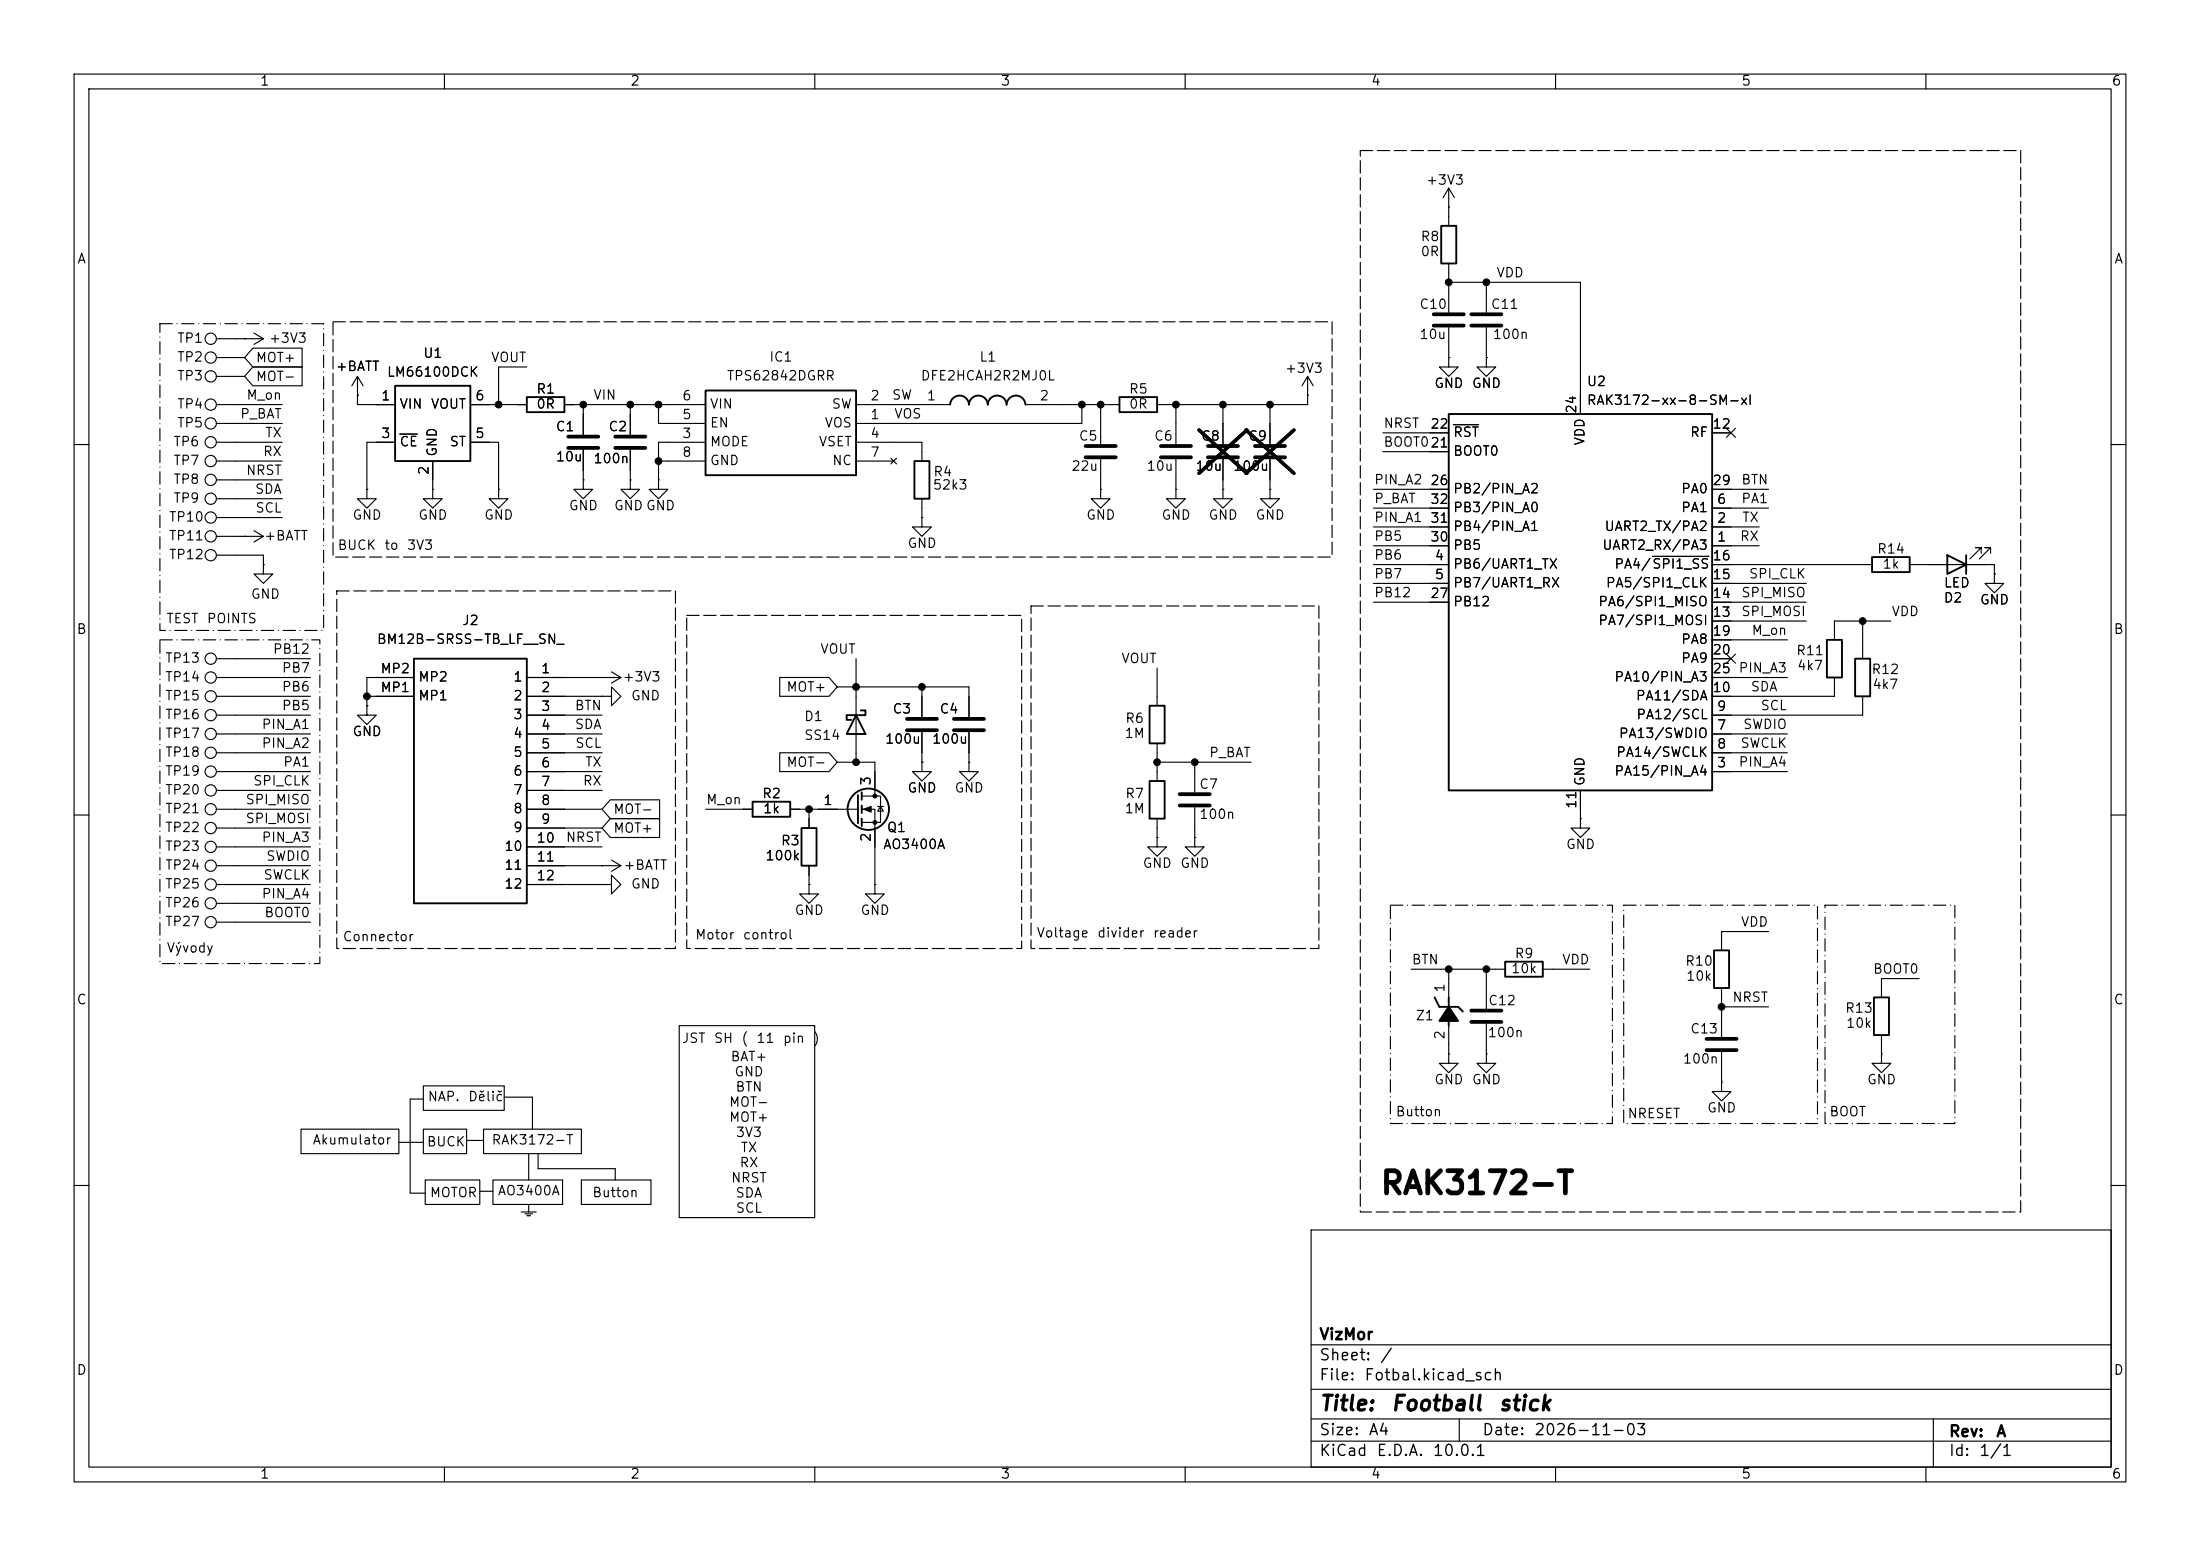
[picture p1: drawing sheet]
<svg xmlns="http://www.w3.org/2000/svg" width="297mm" height="210mm" viewBox="0 0 297 210" stroke-linecap="round" stroke-linejoin="round" font-family="sans-serif">
<g fill="none" stroke="#000" stroke-width=".15">
<path d="M10 10h277v190h-277zM12 12h273v186h-273zM60 10v2M110 10v2M160 10v2M210 10v2M260 10v2M195.6 27.9h.1M195.6 25.4l-.8 1.3M195.6 25.4l.7 1.3M195.6 25.4v5.1M195.6 35.6v6.6"/>
<path d="M195.6 38.1h17.8v17.8M200.7 38.1v4.1M29.2 54.6h8.9M29.2 59.7h8.9M29.2 57.2h8.9M29.2 50.8h3.8M29.2 48.3h3.8M29.2 45.7h6.4M33 45.7h.1M34.1 47h6.7v2.5h-6.7l-1.1-1.2zM34.1 49.5h6.7v2.6h-6.7l-1.1-1.3zM34.3 45l1.3 .7"/>
<path d="M35.6 45.7l-1.3 .8M48.3 53.3h.1M48.3 50.8v3.8h5M48.3 50.8l-.8 1.3M48.3 50.8l.7 1.3M53.3 59.7h-3.8v6.3M54 58.6h2.3M63.5 54.6h7.6M63.5 59.7h3.8v6.3M71.1 49.5h-3.8v5.1M76.2 54.6h19M78.7 54.6v4.1"/>
<path d="M85.1 54.6v4.1M88.9 54.6v2.6h6.3M95.2 59.7h-6.3v5.1M115.6 54.6h12.7M115.6 59.7h8.9v2.5M138.4 54.6h12.7M146 54.6v2.6h-30.4M148.6 54.6v5.3M158.7 54.6v5.3M165.1 54.6v5.3M171.4 54.6v5.3M176.5 53.3h.1"/>
<path d="M176.5 50.8v3.8h-20.3M176.5 50.8l-.7 1.3M176.5 50.8l.8 1.3M186.7 58.4h8.9M195.6 48.3v1.2h1.2l-1.2 1.3-1.3-1.3h1.3M195.6 48.3h.1M195.6 44.2v4.1M196.2 57.3h3.4M200.7 48.3v1.2h1.2l-1.2 1.3-1.3-1.3h1.3M200.7 48.3h.1M200.7 44.2v4.1M231.1 58.4h2.6"/>
<path d="M233.1 57.8l1.2 1.2M234.3 57.8l-1.2 1.2M10 60h2M29.2 74.9h6.4v1.3M29.2 67.3h8.9M29.2 64.8h8.9M29.2 62.2h8.9M29.2 72.4h6.4M29.2 69.9h8.9M33 72.4h.1M34.3 71.6l1.3 .8M35.6 76.2v1.3h1.2l-1.2 1.2-1.3-1.2h1.3"/>
<path d="M35.6 76.2h.1M35.6 72.4l-1.3 .8M49.5 66v1.3h1.3l-1.3 1.3-1.2-1.3h1.2M49.5 66h.1M58.4 66v1.3h1.3l-1.3 1.3-1.3-1.3h1.3M58.4 66h.1M58.4 62.2v3.8M67.3 66v1.3h1.3l-1.3 1.3-1.3-1.3h1.3M67.3 66h.1M78.7 64.8v1.2h1.3l-1.3 1.3-1.2-1.3h1.2M78.7 64.8h.1M78.7 60.7v4.1"/>
<path d="M85.1 64.8v1.2h1.3l-1.3 1.3-1.3-1.3h1.3M85.1 64.8h.1M85.1 60.7v4.1M88.9 64.8v1.2h1.3l-1.3 1.3-1.3-1.3h1.3M88.9 64.8h.1M88.9 62.2h6.3M115.6 62.2h5M120.3 61.8l.7 .8M121 61.8l-.7 .8M124.5 69.9v1.2h1.2l-1.2 1.3-1.3-1.3h1.3M124.5 69.9h.1M124.5 67.3v2.6"/>
<path d="M148.6 66v1.3h1.3l-1.3 1.3-1.3-1.3h1.3M148.6 66h.1M148.6 62v4M158.7 66v1.3h1.3l-1.3 1.3-1.2-1.3h1.2M158.7 66h.1M158.7 62v4M165.1 66v1.3h1.3l-1.3 1.3-1.3-1.3h1.3M165.1 66h.1M165.1 62v4M171.4 66v1.3h1.3l-1.3 1.3-1.2-1.3h1.2M171.4 66h.1M171.4 62v4"/>
<path d="M185.4 76.2h10.2M185.4 73.7h10.2M185.4 71.1h10.2M185.4 68.6h10.2M185.4 66h10.2M185.4 78.7h10.2M186.7 61h8.9M223.1 75.1h7.6M231.1 76.2h21.6M231.1 73.7h6.4M231.1 71.1h6.4M231.1 68.6h7.7"/>
<path d="M231.1 66h7.7M231.1 78.7h12.7M257.8 76.2h11.4v1.3M267.5 74.7v-.8h-.8h.8l-1.6 1.5M268.7 74.7v-.8h-.7h.7l-1.5 1.5M269.2 77.5v1.2h1.3l-1.3 1.3-1.2-1.3h1.2M269.2 77.5h.1M285 60h2M29.2 91.4h12.7M29.2 94h12.7M29.2 96.5h12.7M29.2 99.1h12.7"/>
<path d="M29.2 88.9h12.7M49.5 95.3v1.2h1.3l-1.3 1.3-1.2-1.3h1.2M49.5 95.3h.1M49.5 94h6.4M55.9 91.4h-6.4v3.9M71.1 91.4h12.7M71.1 94h10.2M71.1 96.5h10.2M71.1 99.1h10.2M81.3 91.4h.1M81.3 94h1.2v-1.3l1.3 1.3-1.3 1.3v-1.3M81.3 94h.1"/>
<path d="M82.5 90.7l1.3 .7M83.8 91.4l-1.3 .8M105.3 91.4h6.6l1.1 1.3-1.1 1.3h-6.6zM113 92.7h17.8v4.1M115.6 88.9v14M124.5 92.7v4.1M124.5 98.8v4.1M130.8 98.8v4.1M156.2 90.2v5.1M185.4 81.3h10.2M231.1 91.4h10.2M231.1 99.1h10.2"/>
<path d="M231.1 86.4h10.2M231.1 88.9h2.6M231.1 81.3h12.7M231.1 83.8h12.7M233.1 88.3l1.2 1.2M234.3 88.3l-1.2 1.2M247.6 91.4v2.6h-16.5M251.5 83.8v5.1M251.5 94v2.5h-20.4M255.3 83.8h-7.7v2.6M10 110h2M29.2 116.8h12.7"/>
<path d="M29.2 101.6h12.7M29.2 104.1h12.7M29.2 106.7h12.7M29.2 109.2h12.7M29.2 111.8h12.7M29.2 114.3h12.7M29.2 119.4h12.7M71.1 116.8h12.7M71.1 101.6h10.2M71.1 104.1h10.2M71.1 106.7h10.2M71.1 109.2h10.2"/>
<path d="M71.1 111.8h10.2M71.1 114.3h10.2M71.1 119.4h10.2M81.3 116.8h.1M81.3 119.4h1.2v-1.3l1.3 1.3-1.3 1.3v-1.3M81.3 119.4h.1M82.4 110.5h6.6v2.5h-6.6l-1.1-1.2zM82.4 107.9h6.6v2.6h-6.6l-1.1-1.3zM82.5 116.1l1.3 .7M83.8 116.8l-1.3 .8M95.2 109.2h6.4M105.3 101.6h6.6l1.1 1.3-1.1 1.2h-6.6z"/>
<path d="M106.7 109.2h9.1M109.2 119.4v1.3h1.3l-1.3 1.2-1.3-1.2h1.3M109.2 119.4h.1M109.2 109.2v2.6M109.2 116.8v2.6M113 102.9h5.1v4.5M116.3 107.4h2.6v3.6h-2.6M116.3 109.2h1.8v10.2M118.1 119.4v1.3h1.3l-1.3 1.2-1.3-1.2h1.3M118.1 119.4h.1M118.5 108.8h.8M118.9 108.8l.4 .7h-.8z"/>
<path d="M124.5 102.9v1.2h1.2l-1.2 1.3-1.3-1.3h1.3M124.5 102.9h.1M130.8 102.9v1.2h1.3l-1.3 1.3-1.3-1.3h1.3M130.8 102.9h.1M156.2 113v1.3h1.3l-1.3 1.3-1.3-1.3h1.3M156.2 113h.1M156.2 100.3v5.1M156.2 110.5v2.5M156.2 102.9h12.7M161.3 113v1.3h1.3l-1.3 1.3-1.3-1.3h1.3M161.3 113h.1M161.3 102.9v4"/>
<path d="M161.3 109v4M213.4 110.5v1.3h1.2l-1.2 1.2-1.3-1.2h1.3M213.4 110.5h.1M213.4 106.7v3.8M231.1 101.6h10.2M231.1 104.1h10.2M285 110h2M29.2 124.5h12.7M29.2 121.9h12.7M91.7 138.4h18.3v25.9h-18.3zM190.5 130.8h12.7M195.6 130.8v3.8"/>
<path d="M195.6 138.4v3.8M200.7 130.8v5.3M200.7 138.2v4M208.3 130.8h6.3M232.4 133.4v6.6M232.4 135.9h6.4M238.8 125.7h-6.4v2.6M254 139.7v2.5M259.1 132.1h-5.1v2.5M40.6 152.4h13.2v3.3h-13.2zM53.8 154.2h3.3M57.1 146.6h11v3.3h-11z"/>
<path d="M57.1 152.4h5.9v3.3h-5.9zM57.1 148.3h-1.7v12.7h2M57.4 159.3h7.4v3.3h-7.4zM63 153.9h2.3M65.3 152.4h13.2v3.3h-13.2zM66.5 159.3h9.4v3.3h-9.4zM68.1 148.1h3.8v4.3M71.4 155.7v3.6M72.6 155.7v2h10.5v1.6M78.5 159.3h9.4v3.3h-9.4zM195.6 142.2v1.3h-1.3l1.3 1.3 1.2-1.3h-1.2M195.6 142.2h.1"/>
<path d="M200.7 142.2v1.3h-1.3l1.3 1.3 1.2-1.3h-1.2M200.7 142.2h.1M232.4 146.1v1.2h1.3l-1.3 1.3-1.3-1.3h1.3M232.4 146.1h.1M232.4 142v4.1M254 142.2v1.3h1.3l-1.3 1.3-1.3-1.3h1.3M254 142.2h.1M10 160h2M64.8 160.8h1.7M70.4 163.6h2M70.9 163.8h1M71.1 164.1h.5"/>
<path d="M71.4 162.6v1M177 166h108v32h-108zM285 160h2M60 198v2M110 198v2M160 198v2M177 194.5h108M177 191.5h108M177 187.5h108M177 181.5h108M197 191.5v3M210 198v2"/>
<path d="M260 198v2M261 191.5v6.5"/>
<circle cx="28.4" cy="45.7" r=".76"/>
<circle cx="28.4" cy="59.7" r=".76"/>
<circle cx="28.4" cy="57.1" r=".76"/>
<circle cx="28.4" cy="50.8" r=".76"/>
<circle cx="28.4" cy="54.6" r=".76"/>
<circle cx="28.4" cy="48.3" r=".76"/>
<circle cx="28.4" cy="62.2" r=".76"/>
<circle cx="28.4" cy="67.3" r=".76"/>
<circle cx="28.4" cy="64.8" r=".76"/>
<circle cx="28.4" cy="69.8" r=".76"/>
<circle cx="28.4" cy="74.9" r=".76"/>
<circle cx="28.4" cy="72.4" r=".76"/>
<circle cx="28.4" cy="96.5" r=".76"/>
<circle cx="28.4" cy="88.9" r=".76"/>
<circle cx="28.4" cy="99.1" r=".76"/>
<circle cx="28.4" cy="91.4" r=".76"/>
<circle cx="28.4" cy="94" r=".76"/>
<circle cx="28.4" cy="114.3" r=".76"/>
<circle cx="28.4" cy="116.8" r=".76"/>
<circle cx="28.4" cy="109.2" r=".76"/>
<circle cx="28.4" cy="101.6" r=".76"/>
<circle cx="28.4" cy="104.1" r=".76"/>
<circle cx="28.4" cy="111.8" r=".76"/>
<circle cx="28.4" cy="119.4" r=".76"/>
<circle cx="28.4" cy="106.7" r=".76"/>
<circle cx="28.4" cy="124.5" r=".76"/>
<circle cx="28.4" cy="121.9" r=".76"/>
</g>
<g fill="none" stroke="#000" stroke-width=".25">
<path d="M194.6 30.5h2v5.1h-2zM53.3 52.1h10.2v10.1h-10.2zM71.1 53.6h5.1v2h-5.1zM95.2 52.7h20.4v11.4h-20.4zM128.3 54.6a1.27 1.27 0 0 1 1.2-1.2 1.27 1.27 0 0 1 1.3 1.2 1.27 1.27 0 0 1 1.3-1.2 1.27 1.27 0 0 1 1.2 1.2 1.27 1.27 0 0 1 1.3-1.2 1.27 1.27 0 0 1 1.3 1.2 1.27 1.27 0 0 1 1.3-1.2 1.27 1.27 0 0 1 1.2 1.2M151.1 53.6h5.1v2h-5.1zM195.6 55.9h35.5v50.8h-35.5zM123.4 62.2h2.1v5.1h-2.1zM252.7 75.2h5.1v2h-5.1zM262.9 74.9l2.5 1.3-2.5 1.3zM265.4 74.9v2.6M55.9 88.9h15.2v33h-15.2z"/>
<path d="M115.6 96.5l1.2 2.6h-2.5zM116.2 95.9h.6v.6h-2.5v.7h.6M155.2 95.3h2v5h-2zM246.6 86.4h2.1v5h-2.1zM250.4 88.9h2.1v5.1h-2.1zM101.6 108.2h5.1v2h-5.1zM108.2 111.8h2v5h-2zM115.8 107.3v3.8M116.3 106.9v1.1M116.3 108.7v1M116.3 110.5v1M155.2 105.4h2v5.1h-2z"/>
<path d="M193.7 134.6l.6 1.3h2.5l.7 .6M195.6 134.6v3.8M203.2 129.8h5.1v2h-5.1zM231.4 128.3h2v5.1h-2zM253 134.6h2v5.1h-2z"/>
<circle cx="117.2" cy="109.2" r="2.79"/>
</g>
<g fill="none" stroke="#000" stroke-width=".51">
<path d="M76.7 58.9h4.1M83.1 58.9h4M193.5 42.4h4.1M193.5 43.9h4.1M198.6 42.4h4.1M198.6 43.9h4.1M76.7 60.5h4.1M83.1 60.5h4M146.6 60.2h4M146.6 61.7h4M156.7 60.2h4.1M156.7 61.7h4.1"/>
<path d="M163.1 60.2h4M163.1 61.7h4M169.4 60.2h4.1M169.4 61.7h4.1M122.4 97h4.1M122.4 98.6h4.1M128.8 97h4M128.8 98.6h4M159.3 107.2h4M159.3 108.7h4M198.6 136.4h4.1M198.6 137.9h4.1"/>
<path d="M230.4 140.2h4M230.4 141.7h4"/>
</g>
<g fill="#000" stroke="#000" stroke-width=".15">
<path d="M116.6 109.2l1-.4v.8z"/>
<circle cx="118.1" cy="107.4" r=".25"/>
<circle cx="118.1" cy="111" r=".25"/>
</g>
<path d="M161.9 58l6.4 5.9M168.2 58l6.5 5.9M168.3 58l-6.4 5.9M174.7 58l-6.5 5.9" fill="none" stroke="#000" stroke-width=".46"/>
<path d="M195.6 135.9l1.2 1.9h-2.5z" fill="#000" stroke="#000" stroke-width=".25"/>
<path d="M21.6 43.7h22.1v41.4h-22.1zM21.6 86.4h21.6v43.6h-21.6zM187.7 122.2h30v29.4h-30zM219.2 122.2h26.2v29.4h-26.2zM246.4 122.2h17.5v29.4h-17.5z" fill="none" stroke="#000" stroke-width=".15" stroke-dasharray="1.7 .6 0 .6"/>
<path d="M183.6 20.3h89.2v143.3h-89.2zM45 43.4h134.8v31.8h-134.8zM45.5 79.8h45.7v48.2h-45.7zM92.7 83.1h45.2v44.9h-45.2zM139.2 81.8h38.9v46.2h-38.9z" fill="none" stroke="#000" stroke-width=".15" stroke-dasharray="1.7 .6"/>
<g fill="#000" stroke="#000" stroke-width=".14">
<circle cx="195.6" cy="38.1" r=".46"/>
<circle cx="200.7" cy="38.1" r=".46"/>
<circle cx="67.3" cy="54.6" r=".46"/>
<circle cx="78.7" cy="54.6" r=".46"/>
<circle cx="85.1" cy="54.6" r=".46"/>
<circle cx="88.9" cy="54.6" r=".46"/>
<circle cx="146" cy="54.6" r=".46"/>
<circle cx="148.6" cy="54.6" r=".46"/>
<circle cx="158.7" cy="54.6" r=".46"/>
<circle cx="165.1" cy="54.6" r=".46"/>
<circle cx="171.4" cy="54.6" r=".46"/>
<circle cx="88.9" cy="62.2" r=".46"/>
<circle cx="49.5" cy="94" r=".46"/>
<circle cx="115.6" cy="92.7" r=".46"/>
<circle cx="124.5" cy="92.7" r=".46"/>
<circle cx="251.5" cy="83.8" r=".46"/>
<circle cx="109.2" cy="109.2" r=".46"/>
<circle cx="115.6" cy="102.9" r=".46"/>
<circle cx="156.2" cy="102.9" r=".46"/>
<circle cx="161.3" cy="102.9" r=".46"/>
<circle cx="195.6" cy="130.8" r=".46"/>
<circle cx="200.7" cy="130.8" r=".46"/>
<circle cx="232.4" cy="135.9" r=".46"/>
</g>
<text font-size="3" x="186.2" y="161.9">RAK3172-T</text>
<g font-size="2">
<text x="178" y="190.9">Title:</text>
<text x="187.7" y="190.9">Football</text>
<text x="202.2" y="190.9">stick</text>
</g>
<g font-size="1.5">
<text x="178" y="184">Sheet:</text>
<text x="178" y="181.2">VizMor</text>
<text x="186.2" y="184">/</text>
<text x="178" y="186.7">File:</text>
<text x="184.1" y="186.7">Fotbal.kicad_sch</text>
<text x="178" y="196.9">KiCad</text>
<text x="178" y="194.1">Size:</text>
<text x="184.7" y="194.1">A4</text>
<text x="185.7" y="196.9">E.D.A.</text>
<text x="193.3" y="196.9">10.0.1</text>
<text x="200" y="194.1">Date:</text>
<text x="207" y="194.1">2026-11-03</text>
<text x="263" y="194.3">Rev:</text>
<text x="263" y="196.9">Id:</text>
<text x="267.1" y="196.9">1/1</text>
<text x="269.4" y="194.3">A</text>
</g>
<g font-size="1.3">
<text x="35" y="11.9">1</text>
<text x="85" y="11.9">2</text>
<text x="135" y="11.9">3</text>
<text x="185" y="11.9">4</text>
<text x="235" y="11.9">5</text>
<text x="285" y="11.9">6</text>
<text x="192.4" y="25.2">+3V3</text>
<text x="10.3" y="35.9">A</text>
<text x="191.7" y="32.9">R8</text>
<text x="191.7" y="34.9">0R</text>
<text x="285.3" y="35.9">A</text>
<text x="201.9" y="37.8">VDD</text>
<text x="23.8" y="46.6">TP1</text>
<text x="36.2" y="46.6">+3V3</text>
<text x="191.5" y="42">C10</text>
<text x="191.5" y="46.1">10u</text>
<text x="201.2" y="42">C11</text>
<text x="201.4" y="46.1">100n</text>
<text x="23.8" y="51.7">TP3</text>
<text x="23.8" y="49.1">TP2</text>
<text x="34.4" y="49.2">MOT+</text>
<text x="34.4" y="51.8">MOT-</text>
<text x="45.2" y="50.4">+BATT</text>
<text x="52.1" y="51.2">LM66100DCK</text>
<text x="57" y="48.6">U1</text>
<text x="66.2" y="49.2">VOUT</text>
<text x="72.3" y="53.4">R1</text>
<text x="98" y="51.7">TPS62842DGRR</text>
<text x="103.8" y="49.1">IC1</text>
<text x="124.2" y="51.7">DFE2HCAH2R2MJ0L</text>
<text x="132.1" y="49.1">L1</text>
<text x="152.3" y="53.4">R5</text>
<text x="173.4" y="50.6">+3V3</text>
<text x="193.5" y="52.7">GND</text>
<text x="198.6" y="52.7">GND</text>
<text x="214.1" y="52.4">U2</text>
<text x="23.8" y="55.5">TP4</text>
<text x="23.8" y="58">TP5</text>
<text x="32.3" y="56.8">P_BAT</text>
<text x="33.2" y="54.3">M_on</text>
<text x="35.7" y="59.3">TX</text>
<text x="51.4" y="54.4">1</text>
<text x="51.4" y="59.4">3</text>
<text x="53.8" y="55.5">VIN</text>
<text x="58.1" y="55.5">VOUT</text>
<text x="64.1" y="59.4">5</text>
<text x="64.1" y="54.4">6</text>
<text x="72.3" y="55.5">0R</text>
<text x="74.9" y="58.5">C1</text>
<text x="80" y="54.3">VIN</text>
<text x="82.1" y="58.5">C2</text>
<text x="92" y="59.4">3</text>
<text x="92" y="56.9">5</text>
<text x="92" y="54.4">6</text>
<text x="95.8" y="58">EN</text>
<text x="95.8" y="55.5">VIN</text>
<text x="111.2" y="58">VOS</text>
<text x="112.2" y="55.5">SW</text>
<text x="117.4" y="56.9">1</text>
<text x="117.4" y="54.4">2</text>
<text x="117.4" y="59.4">4</text>
<text x="120.3" y="54.3">SW</text>
<text x="120.6" y="56.8">VOS</text>
<text x="125" y="54.4">1</text>
<text x="140.3" y="54.4">2</text>
<text x="145.6" y="59.8">C5</text>
<text x="152.3" y="55.5">0R</text>
<text x="155.7" y="59.8">C6</text>
<text x="162.1" y="59.8">C8</text>
<text x="168.4" y="59.8">C9</text>
<text x="186.7" y="58.1">NRST</text>
<text x="193" y="58.2">22</text>
<text x="196.1" y="59.3">RST</text>
<text x="213.1" y="55.9" transform="rotate(-90 213.1 55.9)">24</text>
<text x="214.1" y="55">RAK3172-xx-8-SM-xI</text>
<text x="228.1" y="59.3">RF</text>
<text x="231.1" y="58.2">12</text>
<text x="23.3" y="60.6">TP6</text>
<text x="23.3" y="65.6">TP8</text>
<text x="23.3" y="63.1">TP7</text>
<text x="33.1" y="64.4">NRST</text>
<text x="35.4" y="61.9">RX</text>
<text x="53.8" y="60.6">CE</text>
<text x="58.2" y="64.2" transform="rotate(-90 58.2 64.2)">2</text>
<text x="59.3" y="61.7" transform="rotate(-90 59.3 61.7)">GND</text>
<text x="60.6" y="60.6">ST</text>
<text x="74.9" y="62.6">10u</text>
<text x="80" y="62.8">100n</text>
<text x="92" y="62">8</text>
<text x="95.8" y="60.6">MODE</text>
<text x="95.8" y="63.1">GND</text>
<text x="110.4" y="60.6">VSET</text>
<text x="112.3" y="63.1">NC</text>
<text x="117.4" y="62">7</text>
<text x="125.9" y="64.6">R4</text>
<text x="144.5" y="63.9">22u</text>
<text x="154.7" y="63.9">10u</text>
<text x="161.3" y="63.9">10u</text>
<text x="166.4" y="63.9">100u</text>
<text x="185.4" y="65.7">PIN_A2</text>
<text x="186.7" y="60.6">BOOT021</text>
<text x="193" y="65.8">26</text>
<text x="193" y="60.7">21</text>
<text x="196.1" y="61.8">BOOT0</text>
<text x="214.2" y="60.2" transform="rotate(-90 214.2 60.2)">VDD</text>
<text x="231.1" y="65.8">29</text>
<text x="235" y="65.7">BTN</text>
<text x="22.7" y="70.7">TP10</text>
<text x="23.3" y="68.2">TP9</text>
<text x="34.3" y="67">SDA</text>
<text x="34.4" y="69.5">SCL</text>
<text x="47.5" y="70.5">GND</text>
<text x="56.4" y="70.5">GND</text>
<text x="65.3" y="70.5">GND</text>
<text x="76.7" y="69.2">GND</text>
<text x="82.8" y="69.2">GND GND</text>
<text x="125.8" y="66.4">52k3</text>
<text x="146.6" y="70.5">GND</text>
<text x="156.7" y="70.5">GND</text>
<text x="163.1" y="70.5">GND</text>
<text x="169.4" y="70.5">GND</text>
<text x="185.4" y="68.2">P_BAT</text>
<text x="185.4" y="70.8">PIN_A1</text>
<text x="193" y="70.9">31</text>
<text x="193" y="68.3">32</text>
<text x="196.1" y="66.9">PB2/PIN_A2</text>
<text x="196.1" y="72">PB4/PIN_A1</text>
<text x="196.1" y="69.4">PB3/PIN_A0</text>
<text x="216.5" y="72">UART2_TX/PA2</text>
<text x="226.9" y="69.4">PA1</text>
<text x="226.9" y="66.9">PA0</text>
<text x="231.7" y="70.9">2</text>
<text x="231.7" y="68.3">6</text>
<text x="235" y="68.2">PA1</text>
<text x="235.1" y="70.8">TX</text>
<text x="22.7" y="75.8">TP12</text>
<text x="22.7" y="73.3">TP11</text>
<text x="35.6" y="73.3">+BATT</text>
<text x="45.5" y="74.5">BUCK</text>
<text x="51.8" y="74.5">to</text>
<text x="54.8" y="74.5">3V3</text>
<text x="122.4" y="74.3">GND</text>
<text x="185.4" y="75.9">PB6</text>
<text x="185.4" y="73.3">PB5</text>
<text x="193" y="73.4">30</text>
<text x="193.6" y="75.9">4</text>
<text x="196.1" y="74.5">PB5</text>
<text x="196.1" y="77.1">PB6/UART1_TX</text>
<text x="216.2" y="74.5">UART2_RX/PA3</text>
<text x="217.8" y="77.1">PA4/SPI1_SS</text>
<text x="231.1" y="75.9">16</text>
<text x="231.7" y="73.4">1</text>
<text x="234.8" y="73.3">RX</text>
<text x="253.3" y="75">R14</text>
<text x="254" y="77.1">1k</text>
<text x="33.8" y="81.1">GND</text>
<text x="185.4" y="80.9">PB12</text>
<text x="185.4" y="78.4">PB7</text>
<text x="193" y="81">27</text>
<text x="193.6" y="78.5">5</text>
<text x="196.1" y="82.1">PB12</text>
<text x="196.1" y="79.6">PB7/UART1_RX</text>
<text x="215.7" y="82.1">PA6/SPI1_MISO</text>
<text x="216.7" y="79.6">PA5/SPI1_CLK</text>
<text x="231.1" y="83.6">13</text>
<text x="231.1" y="81">14</text>
<text x="231.1" y="78.5">15</text>
<text x="235" y="83.5">SPI_MOSI</text>
<text x="235" y="80.9">SPI_MISO</text>
<text x="236" y="78.4">SPI_CLK</text>
<text x="255.3" y="83.5">VDD</text>
<text x="262.3" y="81.6">D2</text>
<text x="262.3" y="79.6">LED</text>
<text x="267.2" y="81.9">GND</text>
<text x="10.3" y="85.9">B</text>
<text x="22.2" y="89.8">TP13</text>
<text x="22.4" y="84.4">TEST</text>
<text x="27.8" y="84.4">POINTS</text>
<text x="36.7" y="88.6">PB12</text>
<text x="50.8" y="87.2">BM12B-SRSS-TB_LF__SN_</text>
<text x="62.3" y="84.7">J2</text>
<text x="110.6" y="88.6">VOUT</text>
<text x="151.3" y="89.8">VOUT</text>
<text x="215.7" y="84.7">PA7/SPI1_MOSI</text>
<text x="226.9" y="87.2">PA8</text>
<text x="226.9" y="89.8">PA9</text>
<text x="231.1" y="86.1">19</text>
<text x="231.1" y="88.6">20</text>
<text x="236.4" y="86">M_on</text>
<text x="242.4" y="88.7">R11</text>
<text x="285.3" y="85.9">B</text>
<text x="22.2" y="94.8">TP15</text>
<text x="22.2" y="92.3">TP14</text>
<text x="38" y="91.1">PB7</text>
<text x="38" y="93.6">PB6</text>
<text x="51.3" y="93.7">MP1</text>
<text x="51.3" y="91.2">MP2</text>
<text x="56.4" y="94.8">MP1</text>
<text x="56.4" y="92.3">MP2</text>
<text x="69.2" y="92.3">1</text>
<text x="69.2" y="94.8">2</text>
<text x="73" y="91.2">1</text>
<text x="73" y="93.7">2</text>
<text x="84" y="92.3">+3V3</text>
<text x="85.1" y="94.8">GND</text>
<text x="106.1" y="93.7">MOT+</text>
<text x="217.8" y="92.3">PA10/PIN_A3</text>
<text x="220.8" y="94.8">PA11/SDA</text>
<text x="231.1" y="93.7">10</text>
<text x="231.1" y="91.2">25</text>
<text x="234.6" y="91.1">PIN_A3</text>
<text x="236.3" y="93.6">SDA</text>
<text x="242.5" y="90.8">4k7</text>
<text x="252.6" y="91.3">R12</text>
<text x="252.7" y="93.3">4k7</text>
<text x="22.2" y="99.9">TP17</text>
<text x="22.2" y="97.4">TP16</text>
<text x="35.2" y="98.7">PIN_A1</text>
<text x="35.2" y="101.3">PIN_A2</text>
<text x="38" y="96.2">PB5</text>
<text x="47.5" y="99.7">GND</text>
<text x="69.2" y="97.4">3</text>
<text x="69.2" y="99.9">4</text>
<text x="73" y="96.3">3</text>
<text x="73" y="98.8">4</text>
<text x="73" y="101.3">5</text>
<text x="77.5" y="98.7">SDA</text>
<text x="77.5" y="96.2">BTN</text>
<text x="77.6" y="101.3">SCL</text>
<text x="108.5" y="97.6">D1</text>
<text x="108.5" y="100.2">SS14</text>
<text x="119.4" y="100.7">100u</text>
<text x="120.4" y="96.6">C3</text>
<text x="125.7" y="100.7">100u</text>
<text x="126.8" y="96.6">C4</text>
<text x="151.7" y="99.9">1M</text>
<text x="151.8" y="97.9">R6</text>
<text x="218.5" y="99.9">PA13/SWDIO</text>
<text x="220.8" y="97.4">PA12/SCL</text>
<text x="231.7" y="98.8">7</text>
<text x="231.7" y="101.3">8</text>
<text x="231.7" y="96.3">9</text>
<text x="234.9" y="101.3">SWCLK</text>
<text x="235.2" y="98.7">SWDIO</text>
<text x="237.6" y="96.2">SCL</text>
<text x="22.2" y="105">TP19</text>
<text x="22.2" y="107.5">TP20</text>
<text x="22.2" y="102.5">TP18</text>
<text x="34.1" y="106.3">SPI_CLK</text>
<text x="38.1" y="103.8">PA1</text>
<text x="69.2" y="102.5">5</text>
<text x="69.2" y="105">6</text>
<text x="69.2" y="107.5">7</text>
<text x="73" y="103.9">6</text>
<text x="73" y="106.4">7</text>
<text x="78.6" y="106.3">RX</text>
<text x="78.9" y="103.8">TX</text>
<text x="106.1" y="103.8">MOT-</text>
<text x="117.9" y="106.1" transform="rotate(-90 117.9 106.1)">3</text>
<text x="122.4" y="107.3">GND</text>
<text x="128.8" y="107.3">GND</text>
<text x="161.8" y="106.8">C7</text>
<text x="163.1" y="102.5">P_BAT</text>
<text x="214.2" y="106.2" transform="rotate(-90 214.2 106.2)">GND</text>
<text x="217.8" y="105">PA15/PIN_A4</text>
<text x="218.1" y="102.5">PA14/SWCLK</text>
<text x="231.7" y="103.9">3</text>
<text x="234.6" y="103.8">PIN_A4</text>
<text x="22.2" y="110.1">TP21</text>
<text x="22.2" y="112.6">TP22</text>
<text x="33.1" y="111.4">SPI_MOSI</text>
<text x="33.1" y="108.9">SPI_MISO</text>
<text x="35.2" y="114">PIN_A3</text>
<text x="69.2" y="110.1">8</text>
<text x="69.2" y="112.6">9</text>
<text x="73" y="109">8</text>
<text x="73" y="111.5">9</text>
<text x="76.3" y="114">NRST</text>
<text x="82.7" y="112.7">MOT+</text>
<text x="82.7" y="110.2">MOT-</text>
<text x="95.2" y="108.9">M_on</text>
<text x="102.8" y="108.1">R2</text>
<text x="102.9" y="110.1">1k</text>
<text x="111.1" y="109">1</text>
<text x="117.9" y="113.7" transform="rotate(-90 117.9 113.7)">2</text>
<text x="119.6" y="112.6">Q1</text>
<text x="151.7" y="110.1">1M</text>
<text x="151.8" y="108.1">R7</text>
<text x="161.8" y="110.8">100n</text>
<text x="213.1" y="109.3" transform="rotate(-90 213.1 109.3)">11</text>
<text x="22.2" y="117.7">TP24</text>
<text x="22.2" y="115.2">TP23</text>
<text x="35.5" y="119">SWCLK</text>
<text x="35.8" y="116.5">SWDIO</text>
<text x="68" y="115.2">10</text>
<text x="68" y="117.7">11</text>
<text x="72.3" y="114">10</text>
<text x="72.3" y="116.6">11</text>
<text x="72.3" y="119.1">12</text>
<text x="84.1" y="117.7">+BATT</text>
<text x="103.2" y="116.4">100k</text>
<text x="105.3" y="114.4">R3</text>
<text x="119.1" y="114.9">AO3400A</text>
<text x="154.2" y="117.4">GND</text>
<text x="159.3" y="117.4">GND</text>
<text x="211.3" y="114.9">GND</text>
<text x="22.2" y="125.3">TP27</text>
<text x="22.2" y="120.2">TP25</text>
<text x="22.2" y="122.8">TP26</text>
<text x="35.2" y="121.6">PIN_A4</text>
<text x="35.6" y="124.1">BOOT0</text>
<text x="68" y="120.2">12</text>
<text x="85.1" y="120.2">GND</text>
<text x="107.2" y="123.8">GND</text>
<text x="116.1" y="123.8">GND</text>
<text x="234.9" y="125.4">VDD</text>
<text x="22.4" y="128.9">Vývody</text>
<text x="46.2" y="127.4">Connector</text>
<text x="93.8" y="127.1">Motor</text>
<text x="100.2" y="127.1">control</text>
<text x="139.8" y="126.9">Voltage</text>
<text x="148" y="126.9">divider</text>
<text x="155.6" y="126.9">reader</text>
<text x="190.5" y="130.5">BTN</text>
<text x="203.9" y="131.7">10k</text>
<text x="204.4" y="129.6">R9</text>
<text x="210.8" y="130.5">VDD</text>
<text x="227.4" y="130.7">R10</text>
<text x="252.8" y="131.7">BOOT0</text>
<text x="10.3" y="135.9">C</text>
<text x="195.3" y="134.1" transform="rotate(-90 195.3 134.1)">1</text>
<text x="200.8" y="136">C12</text>
<text x="227.5" y="132.7">10k</text>
<text x="233.8" y="135.5">NRST</text>
<text x="249" y="137">R13</text>
<text x="285.3" y="135.9">C</text>
<text x="92" y="141.1">JST</text>
<text x="96.3" y="141.1">SH</text>
<text x="98.5" y="143.6">BAT+</text>
<text x="100" y="141.1">(</text>
<text x="102" y="141.1">11</text>
<text x="105.6" y="141.1">pin</text>
<text x="109.7" y="141.1">)</text>
<text x="191" y="138">Z1</text>
<text x="195.3" y="140.4" transform="rotate(-90 195.3 140.4)">2</text>
<text x="200.7" y="140.3">100n</text>
<text x="227.1" y="143.9">100n</text>
<text x="228.1" y="139.8">C13</text>
<text x="249.1" y="139">10k</text>
<text x="57.6" y="148.9">NAP.</text>
<text x="63.1" y="148.9">Dělič</text>
<text x="98.3" y="149.7">MOT-</text>
<text x="99.1" y="145.6">GND</text>
<text x="99.2" y="147.6">BTN</text>
<text x="193.5" y="146.7">GND</text>
<text x="198.6" y="146.7">GND</text>
<text x="252" y="146.7">GND</text>
<text x="42.1" y="154.8">Akumulator</text>
<text x="57.5" y="155">BUCK</text>
<text x="66.3" y="154.8">RAK3172-T</text>
<text x="98.3" y="151.7">MOT+</text>
<text x="99.2" y="153.8">3V3</text>
<text x="99.9" y="155.8">TX</text>
<text x="188.3" y="151">Button</text>
<text x="219.6" y="151.2">NRESET</text>
<text x="230.4" y="150.5">GND</text>
<text x="246.9" y="151">BOOT</text>
<text x="57.9" y="161.9">MOTOR</text>
<text x="67.1" y="161.6">AO3400A</text>
<text x="79.9" y="161.9">Button</text>
<text x="98.6" y="159.9">NRST</text>
<text x="99.2" y="162">SDA</text>
<text x="99.8" y="157.9">RX</text>
<text x="99.2" y="164">SCL</text>
<text x="10.3" y="185.9">D</text>
<text x="285.3" y="185.9">D</text>
<text x="35" y="199.9">1</text>
<text x="85" y="199.9">2</text>
<text x="135" y="199.9">3</text>
<text x="185" y="199.9">4</text>
<text x="235" y="199.9">5</text>
<text x="285" y="199.9">6</text>
</g>
</svg>
